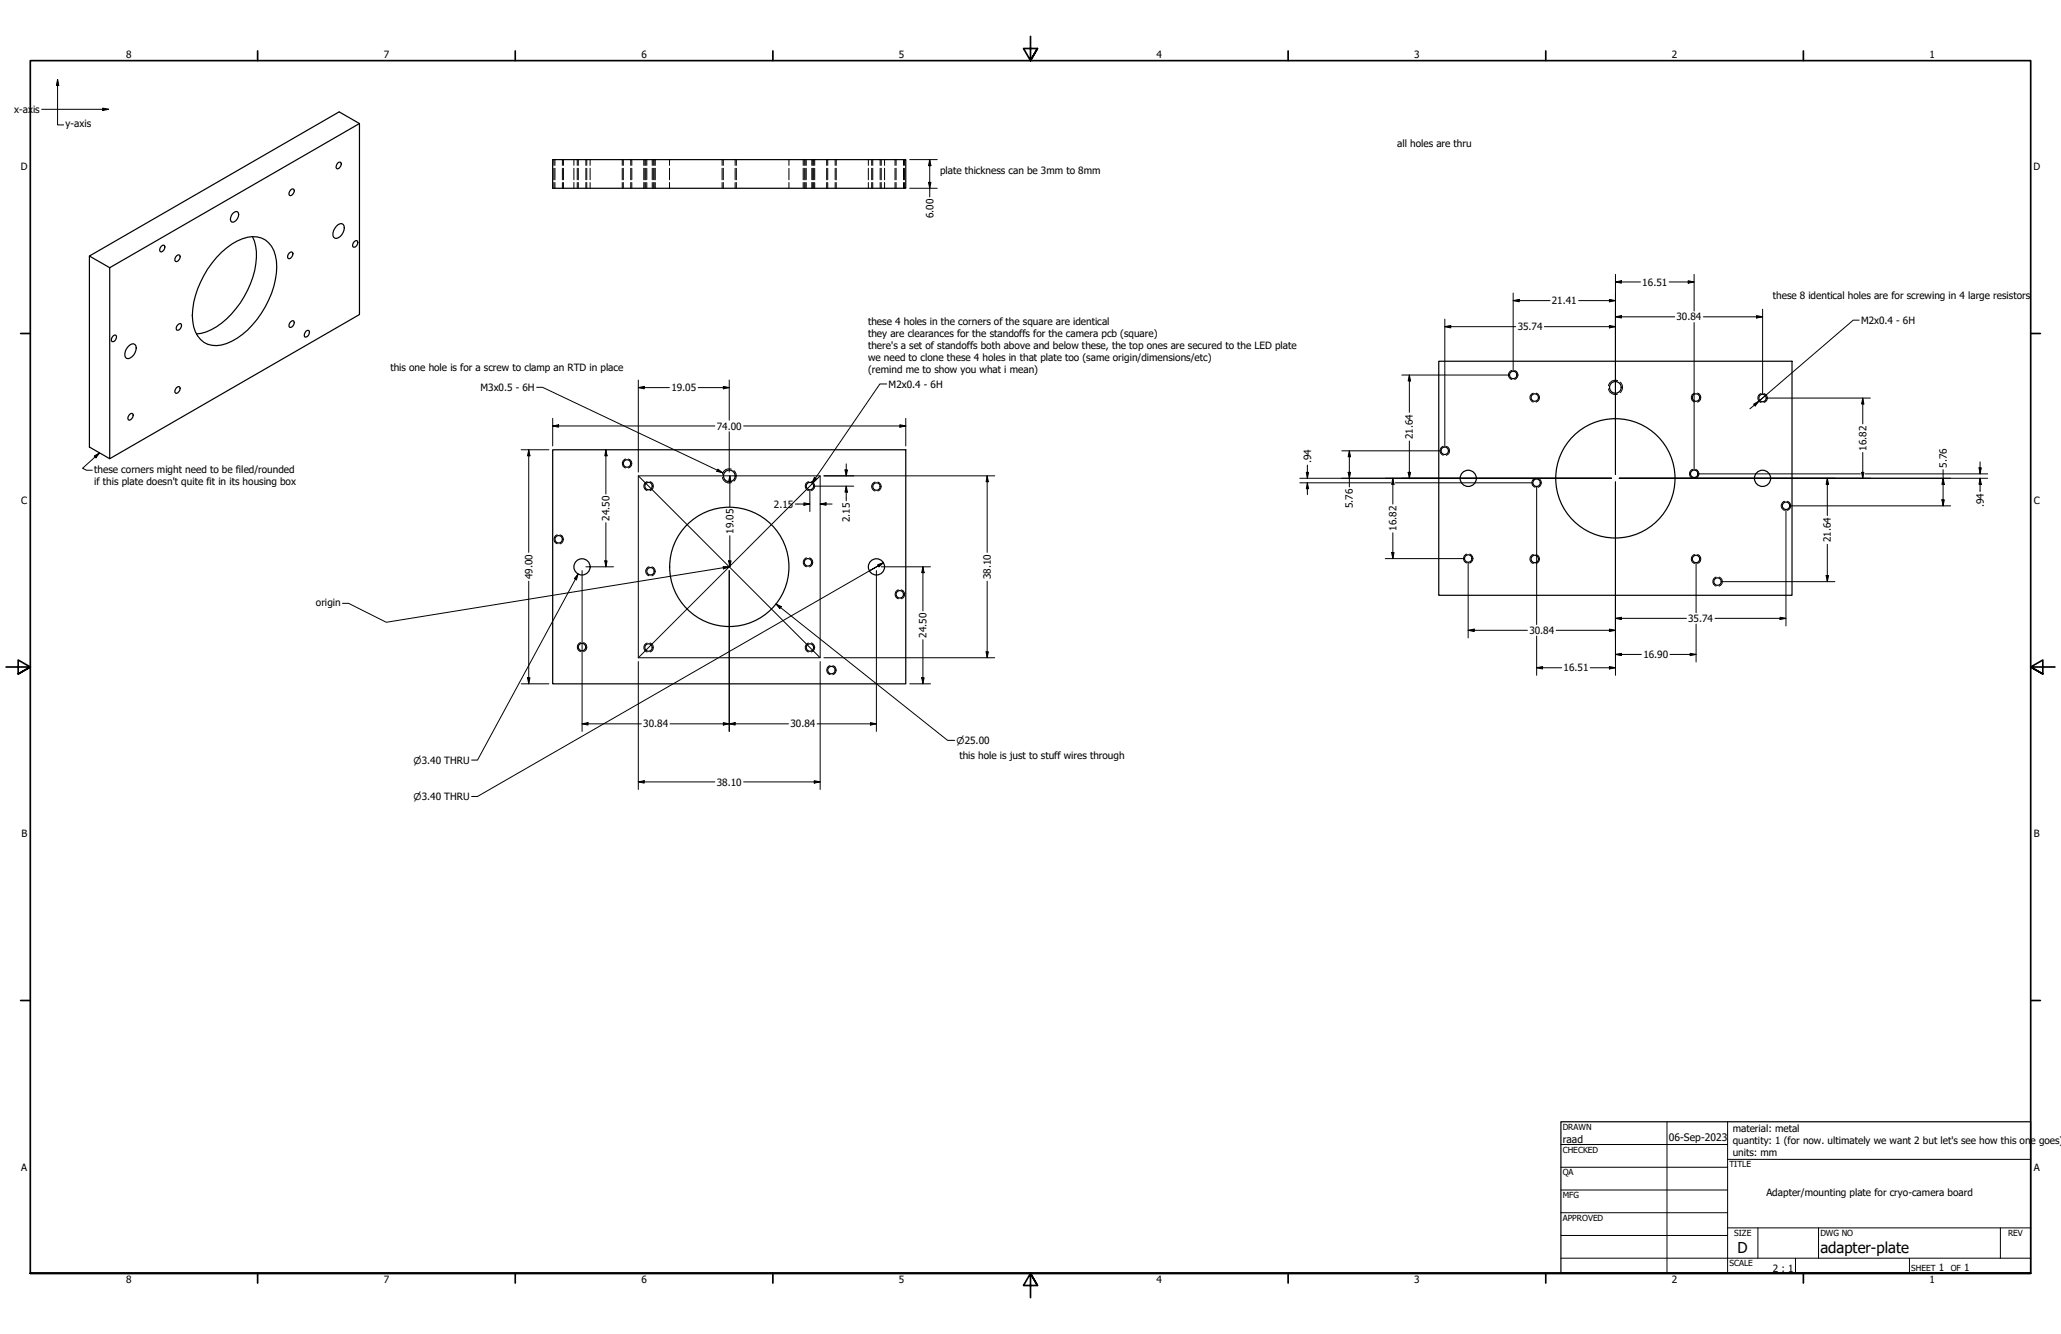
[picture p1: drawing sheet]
<svg xmlns="http://www.w3.org/2000/svg" width="864mm" height="559mm" viewBox="0 0 864 559" stroke-linecap="round" stroke-linejoin="round" font-family="sans-serif">
<!-- layer: Hidden Narrow (ANSI) -->
<g fill="none" stroke="#000" stroke-width=".42">
<path d="M232.1 66.9v2.4M232.1 70.5v4.8M232.1 76.5v2.4M236.1 66.9v2.4M236.1 70.5v4.8M236.1 76.5v2.4M241.9 66.9v2.4M241.9 70.5v4.8M241.9 76.5v2.4M245.9 66.9v2.4M245.9 70.5v4.8M245.9 76.5v2.4"/>
<path d="M260.7 66.9v2.4M260.7 70.5v4.8M260.7 76.5v2.4M264.7 66.9v2.4M264.7 70.5v4.8M264.7 76.5v2.4M269.7 66.9v2.4M269.7 70.5v4.8M269.7 76.5v2.4M270.6 66.9v2.4M270.6 70.5v4.8M270.6 76.5v2.4"/>
<path d="M273.7 66.9v2.4M273.7 70.5v4.8M273.7 76.5v2.4M274.6 66.9v2.4M274.6 70.5v4.8M274.6 76.5v2.4M302.6 66.9v2.4M302.6 70.5v4.8M302.6 76.5v2.4M308.5 66.9v2.4M308.5 70.5v4.8M308.5 76.5v2.4"/>
<path d="M336.5 66.9v2.4M336.5 70.5v4.8M336.5 76.5v2.4M337.4 66.9v2.4M337.4 70.5v4.8M337.4 76.5v2.4M340.6 66.9v2.4M340.6 70.5v4.8M340.6 76.5v2.4M341.4 66.9v2.4M341.4 70.5v4.8M341.4 76.5v2.4"/>
<path d="M346.4 66.9v2.4M346.4 70.5v4.8M346.4 76.5v2.4M350.4 66.9v2.4M350.4 70.5v4.8M350.4 76.5v2.4M365.3 66.9v2.4M365.3 70.5v4.8M365.3 76.5v2.4M369.3 66.9v2.4M369.3 70.5v4.8M369.3 76.5v2.4"/>
<path d="M375 66.9v2.4M375 70.5v4.8M375 76.5v2.4M379 66.9v2.4M379 70.5v4.8M379 76.5v2.4M633.5 155.2a1.94 1.94 0 0 0-1.5 1.9 1.94 1.94 0 0 0 1.5 1.8M634.7 155.2a2 2 0 0 1 1.4 1.9 2 2 0 0 1-1.4 1.9M677.8 159.4a2.85 2.85 0 0 0-3.8 2.2M642.5 164.7a1.89 1.89 0 0 0-1.5 1.9 1.89 1.89 0 0 0 1.5 1.8M643.7 164.7a2 2 0 0 1 1.4 1.9 2 2 0 0 1-1.4 1.9M674 162.9a2.85 2.85 0 0 0 3.8 2.1"/>
<path d="M678.9 160.1a2.87 2.87 0 0 1 0 4.4M710.1 164.7a1.92 1.92 0 0 0-1.4 1.9 1.92 1.92 0 0 0 1.4 1.8M711.3 164.7a2.03 2.03 0 0 1 1.4 1.9 2.03 2.03 0 0 1-1.4 1.9M737.9 164.8a1.96 1.96 0 0 0-1.3 1.9 1.96 1.96 0 0 0 1.3 1.9M739.1 164.8a1.95 1.95 0 0 1 1.4 1.9 1.95 1.95 0 0 1-1.4 1.9M262.1 192.3a1.96 1.96 0 0 0-1.3 1.9 1.96 1.96 0 0 0 1.3 1.8M263.3 192.3a1.95 1.95 0 0 1 1.4 1.9 1.95 1.95 0 0 1-1.4 1.8M302.7 200a2.77 2.77 0 0 0 3.8 2.1M306.5 196.5a2.77 2.77 0 0 0-3.8 2.2M307.5 197.2a2.87 2.87 0 0 1 0 4.3M604.8 186.9a1.96 1.96 0 0 0-1.4 1.9 1.96 1.96 0 0 0 1.4 1.9M606 186.9a2.03 2.03 0 0 1 1.4 1.9 2.03 2.03 0 0 1-1.4 2"/>
<path d="M709.3 196.6a1.96 1.96 0 0 0-1.4 1.9 1.96 1.96 0 0 0 1.4 1.8M710.5 196.6a2 2 0 0 1 1.4 1.9 2 2 0 0 1-1.4 1.9M271.1 201.7a1.96 1.96 0 0 0-1.3 1.9 1.96 1.96 0 0 0 1.3 1.9M272.4 201.7a2.03 2.03 0 0 1 1.3 1.9 2.03 2.03 0 0 1-1.3 1.9M338.8 201.7a1.96 1.96 0 0 0-1.4 1.9 1.96 1.96 0 0 0 1.4 1.9M340 201.7a2 2 0 0 1 1.4 1.9 2 2 0 0 1-1.4 1.9M366.6 201.9a1.94 1.94 0 0 0-1.4 1.9 1.94 1.94 0 0 0 1.4 1.9M367.9 201.9a1.95 1.95 0 0 1 1.4 1.9 1.95 1.95 0 0 1-1.4 1.9M643.3 200.3a1.96 1.96 0 0 0-1.4 1.9 1.96 1.96 0 0 0 1.4 1.9M644.5 200.3a2 2 0 0 1 1.4 1.9 2 2 0 0 1-1.4 2M747.8 210a1.94 1.94 0 0 0-1.5 1.9 1.94 1.94 0 0 0 1.5 1.8M749 210a2 2 0 0 1 1.4 1.9 2 2 0 0 1-1.4 1.9"/>
<path d="M233.5 224a1.96 1.96 0 0 0-1.4 1.9 1.96 1.96 0 0 0 1.4 1.9M234.7 224a2 2 0 0 1 1.4 1.9 2 2 0 0 1-1.4 1.9M272 237.4a1.94 1.94 0 0 0-1.5 1.9 1.94 1.94 0 0 0 1.5 1.9M273.2 237.4a2 2 0 0 1 1.4 1.9 2 2 0 0 1-1.4 1.9M337.9 233.7a1.96 1.96 0 0 0-1.3 1.9 1.96 1.96 0 0 0 1.3 1.8M339.2 233.7a2.03 2.03 0 0 1 1.4 1.9 2.03 2.03 0 0 1-1.4 1.9M614.6 232.1a1.96 1.96 0 0 0-1.4 1.9 1.96 1.96 0 0 0 1.4 1.8M615.8 232.1a2 2 0 0 1 1.4 1.9 2 2 0 0 1-1.4 1.9M642.5 232.3a1.94 1.94 0 0 0-1.4 1.9 1.94 1.94 0 0 0 1.4 1.8M643.7 232.3a1.95 1.95 0 0 1 1.4 1.9 1.95 1.95 0 0 1-1.4 1.8M710.1 232.3a1.96 1.96 0 0 0-1.4 1.9 1.96 1.96 0 0 0 1.4 1.8M711.3 232.3a1.98 1.98 0 0 1 1.4 1.9 1.98 1.98 0 0 1-1.4 1.8"/>
<path d="M376.4 247.1a1.96 1.96 0 0 0-1.3 1.9 1.96 1.96 0 0 0 1.3 1.8M377.6 247.1a1.95 1.95 0 0 1 1.4 1.9 1.95 1.95 0 0 1-1.4 1.8M719.1 241.7a1.96 1.96 0 0 0-1.4 1.9 1.96 1.96 0 0 0 1.4 1.9M720.3 241.7a2.03 2.03 0 0 1 1.4 1.9 2.03 2.03 0 0 1-1.4 2M243.3 269.2a1.96 1.96 0 0 0-1.4 1.8 1.96 1.96 0 0 0 1.4 1.9M244.5 269.2a2.03 2.03 0 0 1 1.4 1.9 2.03 2.03 0 0 1-1.4 1.9M271.1 269.4a1.96 1.96 0 0 0-1.3 1.8 1.96 1.96 0 0 0 1.3 1.9M272.4 269.3a2.03 2.03 0 0 1 1.3 1.9 2.03 2.03 0 0 1-1.3 1.9M338.8 269.4a1.96 1.96 0 0 0-1.4 1.8 1.96 1.96 0 0 0 1.4 1.9M340 269.3a2 2 0 0 1 1.4 1.9 2 2 0 0 1-1.4 1.9M347.8 278.8a1.96 1.96 0 0 0-1.4 1.9 1.96 1.96 0 0 0 1.4 1.9M349 278.8a2 2 0 0 1 1.4 1.9 2 2 0 0 1-1.4 1.9"/>
</g>
<!-- layer: Visible (ANSI) -->
<g fill="none" stroke="#000" stroke-width=".51">
<path d="M150.6 51.8l-104.6 60.3M121.8 79.6l.5-.4 .9 .2a1.89 1.89 0 0 1-1.9 2.5 1.71 1.71 0 0 1 .5-2.3zM141.5 68.3l1-.4 .4 .2a1.89 1.89 0 0 1-1.8 2.5 1.79 1.79 0 0 1 .4-2.3zM231.6 66.9h147.9v12h-147.9zM97.6 89.3l1.3-.7 .6 .1a2.83 2.83 0 0 1-2.5 4.3 2.48 2.48 0 0 1 .6-3.7zM105.8 99.1a24.8 24.8 0 0 1-.8 19.7 35.7 35.7 0 0 1-18.6 20.3l-4.1 .8M140.9 94.8a1.86 1.86 0 0 1 3.2-.2 4.2 4.2 0 0 1-3.8 5.2 3.5 3.5 0 0 1 .6-5zM37.5 107.3l8.5 4.8v80.1l-8.5-4.9zM37.5 107.3l104.6-60.4 8.5 4.9v80l-104.6 60.4M67.6 103.1l1-.4a1.69 1.69 0 0 1 .2 1.8 1.69 1.69 0 0 1-1.6 .9 1.71 1.71 0 0 1 .4-2.3zM74 107.2l1-.5 .4 .3a1.89 1.89 0 0 1-1.9 2.5 1.71 1.71 0 0 1 .5-2.3zM92.8 105.7a21.6 21.6 0 0 1 13-6.6 9.2 9.2 0 0 1 9.6 7.9 32.4 32.4 0 0 1-5.9 24.2 29.4 29.4 0 0 1-16.7 13.3 9.4 9.4 0 0 1-11.6-7.6 31.1 31.1 0 0 1 4.2-21.5 41.4 41.4 0 0 1 7.4-9.7z"/>
<path d="M121.2 106l1-.5 .4 .3a1.89 1.89 0 0 1-1.8 2.5 1.71 1.71 0 0 1 .4-2.3zM148.5 101.2l1-.4a1.69 1.69 0 0 1 .1 1.8 1.69 1.69 0 0 1-1.6 .9 1.71 1.71 0 0 1 .5-2.3zM74.5 136l1.1-.5 .3 .3a1.91 1.91 0 0 1-1.8 2.5 1.71 1.71 0 0 1 .4-2.3zM121.8 134.8l1-.5 .4 .3a1.89 1.89 0 0 1-1.9 2.5 1.71 1.71 0 0 1 .5-2.3zM128.1 138.8l1.1-.4a1.73 1.73 0 0 1 .2 1.8 1.73 1.73 0 0 1-1.6 1 1.87 1.87 0 0 1 .3-2.4zM47.4 140.8l1-.5a1.7 1.7 0 0 1 .1 1.9 1.7 1.7 0 0 1-1.6 .9 1.71 1.71 0 0 1 .5-2.3zM53.7 145.2a1.86 1.86 0 0 1 3.3-.3 4.2 4.2 0 0 1-4 5.2 3.6 3.6 0 0 1 .7-4.9zM602.9 151.3h148v98.1h-148zM54.3 173.6l.5-.4 .9 .2a1.89 1.89 0 0 1-1.9 2.5 1.71 1.71 0 0 1 .5-2.3zM74 162.4l1-.5 .4 .3a1.89 1.89 0 0 1-1.9 2.5 1.71 1.71 0 0 1 .5-2.3zM231.6 188.4h147.9v98h-147.9z"/>
<circle cx="634.1" cy="157.1" r="1.56"/>
<circle cx="643.1" cy="166.5" r="1.56"/>
<circle cx="676.9" cy="162.3" r="2.44"/>
<circle cx="710.7" cy="166.5" r="1.56"/>
<circle cx="738.5" cy="166.7" r="1.56"/>
<circle cx="262.7" cy="194.2" r="1.56"/>
<circle cx="305.6" cy="199.4" r="2.44"/>
<circle cx="605.4" cy="188.8" r="1.56"/>
<circle cx="709.9" cy="198.5" r="1.56"/>
<circle cx="271.7" cy="203.6" r="1.56"/>
<circle cx="339.4" cy="203.6" r="1.56"/>
<circle cx="367.3" cy="203.8" r="1.56"/>
<circle cx="615.2" cy="200.4" r="3.4"/>
<circle cx="643.9" cy="202.2" r="1.56"/>
<circle cx="676.9" cy="200.4" r="25"/>
<circle cx="738.5" cy="200.4" r="3.4"/>
<circle cx="748.4" cy="211.9" r="1.56"/>
<circle cx="234.1" cy="225.9" r="1.56"/>
<circle cx="243.9" cy="237.5" r="3.4"/>
<circle cx="272.6" cy="239.3" r="1.56"/>
<circle cx="305.6" cy="237.5" r="25"/>
<circle cx="338.6" cy="235.6" r="1.56"/>
<circle cx="367.3" cy="237.5" r="3.4"/>
<circle cx="615.2" cy="234" r="1.56"/>
<circle cx="643.1" cy="234.2" r="1.56"/>
<circle cx="710.7" cy="234.2" r="1.56"/>
<circle cx="377" cy="249" r="1.56"/>
<circle cx="719.7" cy="243.6" r="1.56"/>
<circle cx="243.9" cy="271" r="1.56"/>
<circle cx="271.7" cy="271.2" r="1.56"/>
<circle cx="339.4" cy="271.2" r="1.56"/>
<circle cx="348.4" cy="280.7" r="1.56"/>
</g>
<!-- layer: Hidden (ANSI) -->
<g fill="none" stroke="#000" stroke-width=".42">
<path d="M232.5 66.9v2.4M232.5 70.5v4.8M232.5 76.5v2.4M235.6 66.9v2.4M235.6 70.5v4.8M235.6 76.5v2.4M240.5 66.9v2.4M240.5 70.5v4.8M240.5 76.5v2.4M242.3 66.9v2.4M242.3 70.5v4.8M242.3 76.5v2.4"/>
<path d="M245.5 66.9v2.4M245.5 70.5v4.8M245.5 76.5v2.4M247.3 66.9v2.4M247.3 70.5v4.8M247.3 76.5v2.4M261.2 66.9v2.4M261.2 70.5v4.8M261.2 76.5v2.4M264.3 66.9v2.4M264.3 70.5v4.8M264.3 76.5v2.4"/>
<path d="M270.2 66.9v2.4M270.2 70.5v4.8M270.2 76.5v2.4M271 66.9v2.4M271 70.5v4.8M271 76.5v2.4M273.3 66.9v2.4M273.3 70.5v4.8M273.3 76.5v2.4M274.1 66.9v2.4M274.1 70.5v4.8M274.1 76.5v2.4"/>
<path d="M280.5 66.9v2.4M280.5 70.5v4.8M280.5 76.5v2.4M303.1 66.9v2.4M303.1 70.5v4.8M303.1 76.5v2.4M308 66.9v2.4M308 70.5v4.8M308 76.5v2.4M330.6 66.9v2.4M330.6 70.5v4.8M330.6 76.5v2.4"/>
<path d="M337 66.9v2.4M337 70.5v4.8M337 76.5v2.4M337.8 66.9v2.4M337.8 70.5v4.8M337.8 76.5v2.4M340.2 66.9v2.4M340.2 70.5v4.8M340.2 76.5v2.4M340.9 66.9v2.4M340.9 70.5v4.8M340.9 76.5v2.4"/>
<path d="M346.8 66.9v2.4M346.8 70.5v4.8M346.8 76.5v2.4M349.9 66.9v2.4M349.9 70.5v4.8M349.9 76.5v2.4M363.9 66.9v2.4M363.9 70.5v4.8M363.9 76.5v2.4M365.7 66.9v2.4M365.7 70.5v4.8M365.7 76.5v2.4"/>
<path d="M368.8 66.9v2.4M368.8 70.5v4.8M368.8 76.5v2.4M370.6 66.9v2.4M370.6 70.5v4.8M370.6 76.5v2.4M375.5 66.9v2.4M375.5 70.5v4.8M375.5 76.5v2.4M378.6 66.9v2.4M378.6 70.5v4.8M378.6 76.5v2.4"/>
</g>
<!-- layer: Border (ANSI) -->
<g fill="none" stroke="#000" stroke-width=".7">
<path d="M431.8 15.2v10.2l-2.9-5.1h5.8l-2.9 5.1 2.9-5.1M107.9 21.3v4.1M215.9 21.3v4.1M323.8 21.3v4.1M539.8 21.3v4.1M647.7 21.3v4.1M755.6 21.3v4.1M8.6 139.7h4.1M850.9 139.7h4.1M2.5 279.4h10.2l-5.1-2.9v5.8l5.1-2.9-5.1 2.9M861.1 279.4h-10.2l5.1-2.9v5.8l-5.1-2.9 5.1 2.9M8.6 419.1h4.1"/>
<path d="M850.9 419.1h4.1M12.7 533.4v-508h838.2v508h-838.2h838.2M107.9 533.4v4.1M215.9 533.4v4.1M323.8 533.4v4.1M434.7 538.5l-2.9-5.1 2.9 5.1h-5.8l2.9-5.1v10.2M539.8 533.4v4.1M647.7 533.4v4.1M755.6 533.4v4.1"/>
</g>
<!-- layer: Title (ANSI) -->
<g fill="none" stroke="#000" stroke-width=".42">
<path d="M654 479.4h69.9M698.5 469.9v63.5M723.9 469.9v63.5M654 488.9h69.9M654 498.5h69.9M723.9 485.6h127M654 508h69.9M654 517.5h69.9M723.9 514.3h127M736.6 514.3v12.7M762 514.3v12.7M838.2 514.3v12.7"/>
<path d="M654 527h196.9M752.3 527v6.4M800.1 527v6.4"/>
</g>
<path d="M654 469.9h196.9v63.5h-196.9z" fill="none" stroke="#000" stroke-width=".51"/>
<!-- layer: Sketch Geometry (ANSI) -->
<path d="M267.5 199.3l76.2 76.2h-76.2zM267.5 199.3h76.2v76.2M343.7 199.3l-76.2 76.2" fill="none" stroke="#000" stroke-width=".42"/>
<!-- layer: Dimension (ANSI) -->
<g fill="none" stroke="#000" stroke-width=".42">
<path d="M381.2 66.9h11.5M381.2 78.9h11.5M389.1 76.4h1l-.5 2.5zM389.6 66.9l.5 2.5h-1zM389.6 66.9v15.6M676.9 118.1l2.5-.5v1zM676.9 114.9v83.9M676.9 118.1h10.5M699.4 118.1h10.5M707.4 117.6l2.5 .5-2.5 .5zM709.9 114.9v15.4M605.4 136.8l2.5-.5v1.1z"/>
<path d="M605.4 136.8h29.7M605.4 133.7v53.6M634 125.9l2.6-.5v1zM634 125.9h15.5M634 122.7v32.7M647.1 136.8h29.8M661.5 125.9h15.4M674.4 125.4l2.5 .5-2.5 .5zM674.4 136.3l2.5 .5-2.5 .6zM676.9 132.7l2.5-.5v1zM676.9 132.7h24.8M709.9 135.1v61.7"/>
<path d="M713.7 132.7h24.9M736 132.2l2.6 .5-2.6 .5zM738.6 129.5v35.6M267.5 159.2v38.5M305.6 159.2v16.8M587.4 157.1h45.1M590.5 157.1l.6 2.5h-1.1zM590.5 157.1v15.6M231.6 178.4l2.5-.5v1zM231.6 178.4h67.9M231.6 175.3v11.5M267.5 162.4l2.4-.5v1z"/>
<path d="M267.5 162.4h13M292.5 162.4h13.1M303.1 161.9l2.5 .5-2.5 .5zM311.6 178.4h67.9M377.1 177.9l2.4 .5-2.4 .5zM379.5 175.3v11.5M740.2 166.8h43.5M780.5 166.8l.5 2.4h-1zM780.5 166.8v10.7M218.4 188.4h11.6M221.6 188.4l.5 2.5h-1.1zM221.6 188.4v43"/>
<path d="M253.9 188.4l.5 2.5h-1zM253.9 188.4v18.5M305.6 180.8v16.9M305.8 199.3l.5 2.5h-1zM305.8 199.3v13M345.2 199.3h71.6M354.1 196.8h1l-.5 2.5zM354.6 194.3v5M413.6 199.3l.5 2.5h-.9zM413.6 199.3v32.1M547.4 197.9h.9l-.5 2.4zM547.8 194.8v5.5"/>
<path d="M562.2 188.8h41.6M564.9 197.9h1l-.5 2.4zM565.4 188.8l.5 2.5h-1zM565.4 188.8v15.2M590 197.9h1.1l-.6 2.4zM590.5 184.7v15.6M711.5 198.5h68M780 197.9h1l-.5 2.4zM780.5 189.5v10.8M781.5 198.5h51.4M814.2 196.7v15.2M829.2 196h1l-.5 2.5z"/>
<path d="M829.7 193.5v5M253.9 218.9v18.5M333.2 211.1h6.1M336.9 210.6l2.4 .5-2.4 .5zM339.3 205.2v9.1M341 203.6h16.8M343.7 211.1l2.4-.5v1zM343.7 211.1h5M354.6 203.6l.5 2.5h-1zM354.6 203.6v6.1M544.6 200.3h130.7M544.6 202.2h38.1"/>
<path d="M547.8 202.2l.5 2.5h-.9zM547.8 202.2v5M583.6 200.3l.5 2.6h-1zM583.6 200.3v10.8M584.6 202.2h57.6M643.9 203.8v57.8M676.9 201.9v81M678.5 200.3h154.4M748.3 213.5v48.7M749.9 211.9h67.5M765.7 200.3l.5 2.6h-1zM765.7 200.3v15.7"/>
<path d="M813.7 209.4h1l-.5 2.5zM814.2 200.3l.5 2.6h-1zM829.7 200.3l.5 2.6h-1zM829.7 200.3v5.6M243.9 239v67.4M245.5 237.4h11.5M253.4 234.9h1l-.5 2.5zM305.3 234.9h1l-.5 2.5zM305.6 239v67.4M305.8 224.4v13M367.2 239v67.4M369.3 237.4h20.6"/>
<path d="M386.7 237.4l.5 2.5h-1zM386.7 237.4v18.5M580.5 234h33.1M583.1 231.5h1l-.5 2.5zM583.6 223.2v10.8M615.2 235.6v31.6M710.7 235.8v20.9M765.7 228v15.6M221.6 243.5v42.9M325.1 253l2.3 1.1-.6 .9zM325.1 253l72 57.1h2.9M413.6 243.5v32"/>
<path d="M676.9 259l2.5-.4v.9zM676.9 259h29.7M718.6 259h29.7M721.3 243.6h47.6M745.9 258.6l2.4 .4-2.4 .5zM765.2 241.1h1l-.5 2.5zM267.5 277.1v53.6M343.7 277.1v53.6M345.2 275.5h71.6M386.7 268v18.4M413.2 273h.9l-.5 2.5zM615.2 264l2.5-.5v1z"/>
<path d="M615.2 264h24.8M643.9 279.7l2.5-.5v1zM643.9 279.7h10.5M643.9 266.4v16.5M652.1 264h24.8M666.4 279.7h10.5M674.4 263.5l2.5 .5-2.5 .5zM674.4 279.2l2.5 .5-2.5 .5zM676.9 274.1l2.5-.4v.9zM676.9 274.1h10.9M699.8 274.1h10.9M708.2 273.7l2.5 .4-2.5 .5z"/>
<path d="M710.7 261.4v15.9M218.4 286.4h11.6M221 283.9h1.1l-.5 2.5zM381.2 286.4h8.7M386.2 283.9h1l-.5 2.5zM243.9 303.2l2.5-.5v1zM243.9 303.2h24.8M280.7 303.2h49.7M303.1 302.7l2.5 .5-2.5 .5zM305.6 303.2l2.4-.5v1zM342.4 303.2h24.8M364.7 302.7l2.5 .5-2.5 .5z"/>
<path d="M267.5 327.5l2.4-.5v1zM267.5 327.5h32M311.6 327.5h32.1M341.2 327l2.5 .5-2.5 .5z"/>
</g>
<g fill="#000">
<path d="M389.1 76.4h1l-.5 2.5zM389.6 66.9l.5 2.5h-1zM676.9 118.1l2.5-.5v1zM707.4 117.6l2.5 .5-2.5 .5zM605.4 136.8l2.5-.5v1.1zM634 125.9l2.6-.5v1zM674.4 125.4l2.5 .5-2.5 .5zM674.4 136.3l2.5 .5-2.5 .6zM676.9 132.7l2.5-.5v1zM736 132.2l2.6 .5-2.6 .5zM590.5 157.1l.6 2.5h-1.1zM231.6 178.4l2.5-.5v1z"/>
<path d="M267.5 162.4l2.4-.5v1zM303.1 161.9l2.5 .5-2.5 .5zM377.1 177.9l2.4 .5-2.4 .5zM780.5 166.8l.5 2.4h-1zM221.6 188.4l.5 2.5h-1.1zM253.9 188.4l.5 2.5h-1zM354.1 196.8h1l-.5 2.5zM547.4 197.9h.9l-.5 2.4zM564.9 197.9h1l-.5 2.4zM565.4 188.8l.5 2.5h-1zM590 197.9h1.1l-.6 2.4zM780 197.9h1l-.5 2.4z"/>
<path d="M829.2 196h1l-.5 2.5zM305.8 199.3l.5 2.5h-1zM336.9 210.6l2.4 .5-2.4 .5zM343.7 211.1l2.4-.5v1zM354.6 203.6l.5 2.5h-1zM413.6 199.3l.5 2.5h-.9zM547.8 202.2l.5 2.5h-.9zM583.6 200.3l.5 2.6h-1zM765.7 200.3l.5 2.6h-1zM813.7 209.4h1l-.5 2.5zM814.2 200.3l.5 2.6h-1zM829.7 200.3l.5 2.6h-1z"/>
<path d="M253.4 234.9h1l-.5 2.5zM305.3 234.9h1l-.5 2.5zM386.7 237.4l.5 2.5h-1zM583.1 231.5h1l-.5 2.5zM325.1 253l2.3 1.1-.6 .9zM676.9 259l2.5-.4v.9zM745.9 258.6l2.4 .4-2.4 .5zM765.2 241.1h1l-.5 2.5zM413.2 273h.9l-.5 2.5zM615.2 264l2.5-.5v1zM643.9 279.7l2.5-.5v1zM674.4 263.5l2.5 .5-2.5 .5z"/>
<path d="M676.9 274.1l2.5-.4v.9zM708.2 273.7l2.5 .4-2.5 .5zM221 283.9h1.1l-.5 2.5zM386.2 283.9h1l-.5 2.5zM674.4 279.2l2.5 .5-2.5 .5zM243.9 303.2l2.5-.5v1zM303.1 302.7l2.5 .5-2.5 .5zM305.6 303.2l2.4-.5v1zM364.7 302.7l2.5 .5-2.5 .5zM267.5 327.5l2.4-.5v1zM341.2 327l2.5 .5-2.5 .5z"/>
</g>
<!-- layer: Symbol (ANSI) -->
<g fill="none" stroke="#000" stroke-width=".42">
<path d="M24.1 33.3l.5 2.5h-1zM24.1 33.3v19h2.6M17.5 45.8h28M43.1 45.3l2.4 .5-2.4 .5zM779 134.1h-2.5l-39.5 33.9M224.9 162.2h2.4l75.5 35.9M371.5 160.8h-2.8l-28.5 41.5M734.8 169.3l2.2-1.3-1.5 2.1zM737 168l-3.8 3.3M740.1 165.4l-3.1 2.6M39.5 191l2.2-1.3-1.5 2.1zM41.7 189.7l-7.1 6.5 1.6 .8h2.5"/>
<path d="M300.8 196.5l2 1.6-2.4-.7zM341.2 200l.9 .5-1.9 1.8zM303 237.4h2.6l-2.5 .9zM305.6 237.4l-143.7 23.3-15.9-8h-2.5M364.3 239.1l3.7-2.1-167.9 96.6h-2.5M367.8 236.5l2.4-.8-1.9 1.7zM370.2 235.7l-2.2 1.3M242.3 240.4l-.7 2.5-.9-.5zM242.3 240.4l-42.2 78h-2.5"/>
</g>
<path d="M24.1 33.3l.5 2.5h-1zM43.1 45.3l2.4 .5-2.4 .5zM734.8 169.3l2.2-1.3-1.5 2.1zM39.5 191l2.2-1.3-1.5 2.1zM300.8 196.5l2 1.6-2.4-.7zM341.2 200l.9 .5-1.9 1.8zM303 237.4h2.6l-2.5 .9zM367.8 236.5l2.4-.8-1.9 1.7zM242.3 240.4l-.7 2.5-.9-.5z" fill="#000"/>
<g font-size="6.3">
<text x="728.1" y="524.9">D</text>
<text x="762.8" y="525">adapter-plate</text>
</g>
<g font-size="4.3">
<text x="654.8" y="478.6">raad</text>
<text x="699.3" y="477.8">06-Sep-2023</text>
</g>
<g font-size="4.2">
<text x="52.8" y="24.4">8</text>
<text x="160.8" y="24.4">7</text>
<text x="268.7" y="24.4">6</text>
<text x="376.7" y="24.4">5</text>
<text x="484.6" y="24.4">4</text>
<text x="592.6" y="24.4">3</text>
<text x="700.5" y="24.4">2</text>
<text x="808.5" y="24.4">1</text>
<text x="6" y="47.3">x-ax</text>
<text x="13.8" y="47.3">is</text>
<text x="27.4" y="53.4">y-axis</text>
<text x="585.5" y="61.4">all holes are thru</text>
<text x="8.8" y="71.4">D</text>
<text x="852" y="71.4">D</text>
<text x="393.9" y="73">plate thickness can be 3mm to 8mm</text>
<text x="391.1" y="91.4" transform="rotate(-90 391.1 91.4)">6.00</text>
<text x="688.1" y="119.6">16.51</text>
<text x="742.8" y="125.1">these 8 identical holes are for screwing in 4 large resistors</text>
<text x="650.2" y="127.5">21.41</text>
<text x="363.8" y="136.2">these 4 holes in the corners of the square are identical</text>
<text x="702.5" y="134.2">30.84</text>
<text x="779.8" y="135.6">M2x0.4 - 6H</text>
<text x="363.8" y="141.2">they are clearances for the standoffs for the camera pcb (square)</text>
<text x="636" y="138.4">35.74</text>
<text x="363.8" y="146.2">there's a set of standoffs both above and below these, the top ones are secured to the LED plate</text>
<text x="163.6" y="155.4">this one hole is for a screw to clamp an RTD in place</text>
<text x="363.8" y="151.3">we need to clone these 4 holes in that plate too (same origin/dimensions/etc)</text>
<text x="363.8" y="156.3">(remind me to show you what i mean)</text>
<text x="201.4" y="163.8">M3x0.5 - 6H</text>
<text x="281.3" y="163.9">19.05</text>
<text x="372.4" y="162.4">M2x0.4 - 6H</text>
<text x="300.4" y="180">74.00</text>
<text x="592.1" y="183.9" transform="rotate(-90 592.1 183.9)">21.64</text>
<text x="782.1" y="188.7" transform="rotate(-90 782.1 188.7)">16.82</text>
<text x="549.3" y="194" transform="rotate(-90 549.3 194)">.94</text>
<text x="815.7" y="195.9" transform="rotate(-90 815.7 195.9)">5.76</text>
<text x="39.5" y="198.1">these corners might need to be filed/rounded</text>
<text x="39.5" y="203.1">if this plate doesn't quite fit in its housing box</text>
<text x="8.9" y="211.1">C</text>
<text x="324.3" y="212.7">2.15</text>
<text x="566.9" y="212.9" transform="rotate(-90 566.9 212.9)">5.76</text>
<text x="831.2" y="212.5" transform="rotate(-90 831.2 212.5)">.94</text>
<text x="852.2" y="211.1">C</text>
<text x="255.4" y="218.1" transform="rotate(-90 255.4 218.1)">24.50</text>
<text x="356.1" y="218.7" transform="rotate(-90 356.1 218.7)">2.15</text>
<text x="307.3" y="223.6" transform="rotate(-90 307.3 223.6)">19.05</text>
<text x="585.2" y="222.4" transform="rotate(-90 585.2 222.4)">16.82</text>
<text x="767.2" y="227.2" transform="rotate(-90 767.2 227.2)">21.64</text>
<text x="223.1" y="242.6" transform="rotate(-90 223.1 242.6)">49.00</text>
<text x="415.2" y="242.6" transform="rotate(-90 415.2 242.6)">38.10</text>
<text x="132.4" y="253.8">origin</text>
<text x="707.4" y="260.5">35.74</text>
<text x="388.2" y="267.1" transform="rotate(-90 388.2 267.1)">24.50</text>
<text x="640.8" y="265.6">30.84</text>
<text x="688.6" y="275.7">16.90</text>
<text x="655.2" y="281.2">16.51</text>
<text x="269.5" y="304.7">30.84</text>
<text x="331.2" y="304.7">30.84</text>
<text x="402" y="318">this hole is just to stuff wires through</text>
<text x="300.4" y="329.1">38.10</text>
<text x="9" y="350.8">B</text>
<text x="852.2" y="350.8">B</text>
<text x="726.1" y="474.2">material: metal</text>
<text x="726.1" y="479.2">quantity: 1 (for now. ultimately we want 2 but let's see how this one goes)</text>
<text x="726.1" y="484.2">units: mm</text>
<text x="8.9" y="490.5">A</text>
<text x="852.2" y="490.5">A</text>
<text x="740.2" y="501.1">Adapter/mounting plate for cryo-camera board</text>
<text x="742.9" y="532.6">2 : 1</text>
<text x="812.4" y="532.6">1</text>
<text x="823" y="532.6">1</text>
<text x="52.8" y="537.5">8</text>
<text x="160.8" y="537.5">7</text>
<text x="268.7" y="537.5">6</text>
<text x="376.7" y="537.5">5</text>
<text x="484.6" y="537.5">4</text>
<text x="592.6" y="537.5">3</text>
<text x="700.5" y="537.5">2</text>
<text x="808.5" y="537.5">1</text>
</g>
<g font-size="3.9">
<text x="400.8" y="311.6">⌀25.00</text>
<text x="173.3" y="319.9">⌀3.40 THRU</text>
<text x="173.3" y="335.2">⌀3.40 THRU</text>
</g>
<g font-size="3.5">
<text x="654.8" y="473.2">DRAWN</text>
<text x="654.8" y="482.8">CHECKED</text>
<text x="724.7" y="488.9">TITLE</text>
<text x="654.8" y="492.3">QA</text>
<text x="654.8" y="501.8">MFG</text>
<text x="654.8" y="511.4">APPROVED</text>
<text x="726.7" y="517.7">SIZE</text>
<text x="762.8" y="517.7">DWG NO</text>
<text x="841.4" y="517.7">REV</text>
<text x="724.7" y="530.4">SCALE</text>
<text x="800.9" y="532.6">SHEET</text>
<text x="817.4" y="532.6">OF</text>
</g>
</svg>
